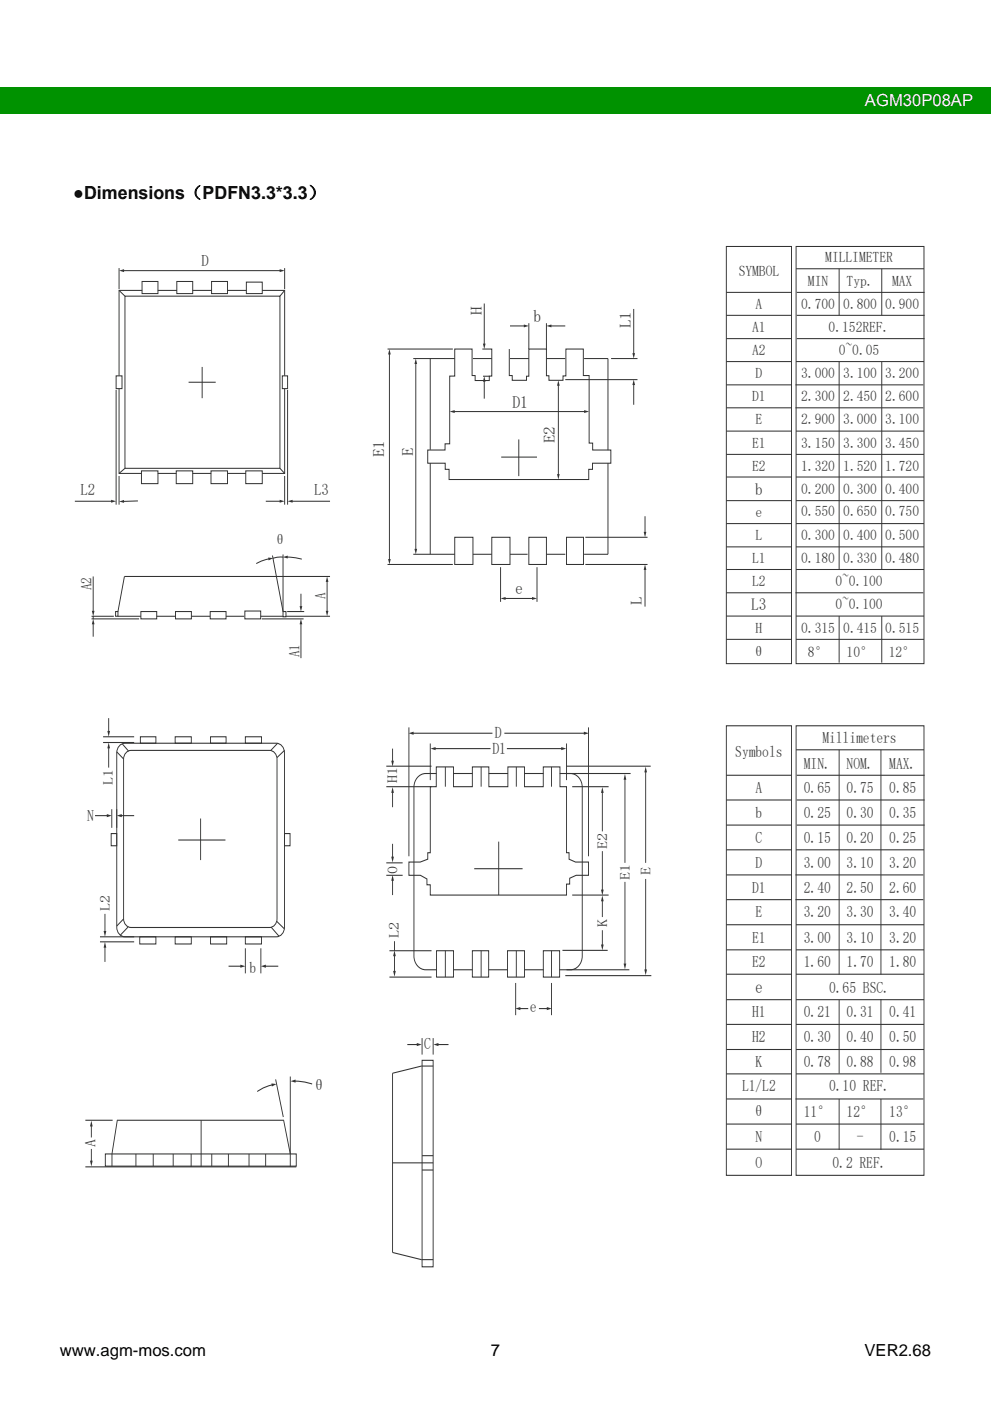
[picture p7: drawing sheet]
<svg xmlns="http://www.w3.org/2000/svg" width="210mm" height="297mm" viewBox="0 0 210 297" stroke-linecap="round" stroke-linejoin="round" font-family="sans-serif">
<g fill="#009200">
<path d="M0 18.6h1.4v5.6h-1.4z" fill-rule="evenodd"/>
<path d="M1.4 18.6h181.4v5.6h-181.4z" fill-rule="evenodd"/>
<path d="M182.8 18.6h23.4v5.6h-23.4z" fill-rule="evenodd"/>
<path d="M206.2 18.6h3.8v5.6h-3.8z" fill-rule="evenodd"/>
</g>
<g fill="none" stroke="#333" stroke-width=".21">
<path d="M26.1 57.4h33.4M30.1 59.7h3.4v2.5h-3.4zM37.5 59.7h3.4v2.5h-3.4zM44.9 59.7h3.3v2.5h-3.3zM52.2 59.8h3.4v2.4h-3.4zM154 52.3h13.8v88.4h-13.8zM168.8 52.3h27.1v88.4h-27.1zM168.8 57h27.1M177.9 57v9.9M186.9 57v9.9M25.2 61.6l1.3 1.2M26.5 62.8h32.8v36.5h-32.8z"/>
<path d="M30.1 61.6h-4.9v18.1M33.5 61.6h4M40.8 61.6h4.1M48.2 61.6h4.1M55.6 61.6h4.7v18.1M60.3 61.6l-1 1.2M154 62h13.8M154 66.9h13.8M154 71.8h13.8M154 76.7h13.8M168.8 76.7h27.1M168.9 62h27.1"/>
<path d="M168.9 66.9h27.1M168.9 71.8h27.1M177.9 76.7v44M186.9 76.7v44M25.2 82.4v18h4.8M26.5 99.3l-1.3 1.1M59.3 99.3l1 1.1M60.3 82.4v18h-4.7M154 81.6h13.8M154 86.5h13.8M154 91.4h13.8M154 96.3h13.8"/>
<path d="M168.6 81.6h27.1M168.6 86.5h27.1M168.8 91.4h27.1M168.8 96.3h27.1M33.4 100.4h4M40.8 100.4h4M48.2 100.4h3.9M154 101.1h13.8M154 106.1h13.8M154 111h13.8M154 115.9h13.8M168.8 101.1h27.1"/>
<path d="M168.8 106.1h27.1M168.8 111h27.1M168.8 115.9h27.1M154 120.7h13.8M154 125.7h13.8M154 130.6h13.8M154 135.6h13.8M168.6 125.7h27.1M168.8 120.7h27.1M168.8 130.6h27.1M168.8 135.6h27.1M177.9 130.6v9.9"/>
<path d="M186.9 130.6v9.9"/>
</g>
<g fill="#333">
<path d="M25.2 57.4l1.1-.3v.6z"/>
<path d="M59.3 57.1l1 .3-1 .3z"/>
</g>
<path d="M25.2 56.8v4.5M60.3 56.8v4.5M24.6 79.7h1.3v2.7h-1.3zM42.9 77.8v6.6M59.8 79.7h1.2v2.7h-1.2zM24.6 82.7v24.3M40 81h5.7M61 82.7v24.3M25.2 100.9v6.1M56.3 106.3h3.2M60.3 100.9v6.1" fill="none" stroke="#333" stroke-width=".21"/>
<path d="M59.3 106l1 .3-1 .3z" fill="#333"/>
<path d="M29.2 106.2l-3.1 .1" fill="none" stroke="#333" stroke-width=".21"/>
<path d="M25.2 106.3l1.1-.3v.6z" fill="#333"/>
<path d="M30 99.8h3.5v2.7h-3.5zM37.4 99.8h3.5v2.7h-3.5zM44.7 99.8h3.5v2.7h-3.5zM52.1 99.8h3.5v2.7h-3.5zM15.9 106.3h7.8" fill="none" stroke="#333" stroke-width=".21"/>
<path d="M23.6 106l1 .3-1 .3z" fill="#333"/>
<path d="M61.8 106.3h8.2" fill="none" stroke="#333" stroke-width=".21"/>
<path d="M61 106.3l1-.3v.6z" fill="#333"/>
<path d="M19.8 122.2v7.5" fill="none" stroke="#333" stroke-width=".21"/>
<path d="M19.5 129.5h.5l-.2 1.2z" fill="#333"/>
<path d="M19.8 132.2v2.8" fill="none" stroke="#333" stroke-width=".21"/>
<path d="M19.8 131.2l.2 1.2h-.5z" fill="#333"/>
<g fill="none" stroke="#333" stroke-width=".21">
<path d="M19.4 130.7h4.7M19.4 131.2h10.1M24.5 129.7h.5v1h-.5zM25 130.7h4.9M29.9 129.7h3.3v1.5h-3.3zM33.2 130.7h4M37.2 129.7h3.4v1.5h-3.4zM40.6 130.7h4M44.6 129.7h3.3v1.5h-3.3zM47.9 130.7h3.9M51.9 129.6h3.4v1.6h-3.4zM55.3 130.7h4.7"/>
<path d="M60 129.7h.6v1.1h-.6zM60.9 129.7h3.6M63.8 125.9v2.8"/>
</g>
<path d="M63.5 128.5h.6l-.3 1.2z" fill="#333"/>
<path d="M55.5 131.2h8.9M60.6 130.7h9.4M63.8 132.2v7.3" fill="none" stroke="#333" stroke-width=".21"/>
<path d="M63.8 131.2l.3 1.2h-.6z" fill="#333"/>
<path d="M69.3 123.2v6.5" fill="none" stroke="#333" stroke-width=".21"/>
<g fill="#333">
<path d="M69.3 122.2l.3 1.2h-.5z"/>
<path d="M69.1 129.5h.5l-.3 1.2z"/>
</g>
<path d="M57.1 118.5l-1.5 .4-1.3 .6M60 117.6v12.1l-2.2-11.9M70 122.2h-43.6l-1.4 7.5" fill="none" stroke="#333" stroke-width=".21"/>
<path d="M56.9 118.2l1 .1-1 .5z" fill="#333"/>
<path d="M60.8 118.1l1.7 .1 1.5 .4" fill="none" stroke="#333" stroke-width=".21"/>
<path d="M59.9 118.1l1.1-.3v.6z" fill="#333"/>
<path d="M82.6 74.9v43.8M60 118.1l-1.3 .1-.8 .2M19.8 130.6v.7" fill="none" stroke="#333" stroke-width=".21"/>
<g fill="#333">
<path d="M82.6 74l.2 1.2h-.5z"/>
<path d="M82.3 118.5h.5l-.2 1.2z"/>
</g>
<path d="M88.1 77v39.6" fill="none" stroke="#333" stroke-width=".21"/>
<g fill="#333">
<path d="M88.1 76l.3 1.2h-.5z"/>
<path d="M87.9 116.4h.5l-.3 1.1z"/>
</g>
<path d="M82.2 74h13.8M87.6 76h8.8M91.2 76v19.4M91.2 98.2v19.3M82.2 119.7h13.8M87.6 117.5h8.8M106.1 120.3v7.3M107 126.9h6M113.8 120.3v7.3" fill="none" stroke="#333" stroke-width=".21"/>
<g fill="#333">
<path d="M106.1 126.9l1.1-.3v.6z"/>
<path d="M112.8 126.6l1 .3-1 .3z"/>
</g>
<path d="M124.1 119.7h13.2M136.7 120.6v8" fill="none" stroke="#333" stroke-width=".21"/>
<path d="M136.7 119.7l.3 1.1h-.5z" fill="#333"/>
<path d="M136.7 109.4v3.6" fill="none" stroke="#333" stroke-width=".21"/>
<path d="M136.5 112.8h.5l-.3 1.1z" fill="#333"/>
<path d="M128.9 76v19.4M119.8 80.5h15.3M128.9 98.2v19.3h-5.1M134.3 81.4v4.4M96.4 113.9h3.9v5.8h-3.9zM100.3 117.5h4M104.3 113.9h3.8v5.8h-3.8zM108.1 117.5h3.7M112.1 113.9h3.7v5.8h-3.7zM115.8 117.5h4M120.1 113.9h3.6v5.8h-3.6zM124.1 113.9h13.2" fill="none" stroke="#333" stroke-width=".21"/>
<path d="M134.3 80.5l.3 1.1h-.5z" fill="#333"/>
<path d="M134.3 65.5v9.6" fill="none" stroke="#333" stroke-width=".21"/>
<path d="M134.1 74.9h.5l-.3 1.1z" fill="#333"/>
<path d="M108.1 69.1h3.1M112.1 68.5v5.5M115.8 68.5v5.5" fill="none" stroke="#333" stroke-width=".21"/>
<path d="M111 68.8l1.1 .3-1.1 .3z" fill="#333"/>
<path d="M116.7 69.1h3.1" fill="none" stroke="#333" stroke-width=".21"/>
<path d="M115.8 69.1l1.1-.3v.6z" fill="#333"/>
<path d="M102.7 64.4v8.7" fill="none" stroke="#333" stroke-width=".21"/>
<path d="M102.4 72.9h.5l-.2 1.1z" fill="#333"/>
<path d="M100.3 76h4M108.1 76h4M115.8 76h4M123.8 76h5.1M102.7 80.7v3.8" fill="none" stroke="#333" stroke-width=".21"/>
<path d="M102.7 79.8l.2 1.1h-.5z" fill="#333"/>
<path d="M118.4 81.6v19.1" fill="none" stroke="#333" stroke-width=".21"/>
<g fill="#333">
<path d="M118.4 80.6l.2 1.2h-.5z"/>
<path d="M118.1 100.5h.5l-.2 1.2z"/>
</g>
<path d="M96.2 87.3h27.8" fill="none" stroke="#333" stroke-width=".21"/>
<g fill="#333">
<path d="M95.3 87.3l1.1-.3v.6z"/>
<path d="M123.8 87l1.1 .3-1.1 .3z"/>
</g>
<path d="M102.3 74h2v5.7h-.6v1h-3v-1.1h-.6v-5.6h-3.7v5.7h-1.1v14.4h-1v1.3h-3.6v2.8h3.7v1.3h.8v2.2h29.6v-2.2h.8v-1.3h3.9v-2.8h-3.9v-1.5h-.7v-14.3h-1.2v-5.6h-3.7v5.7h-.6v.9h-3v-.9h-.6v-5.7h-3.7v5.8h-.5v.8h-3v-1h-.6v-5.6M102.4 79.8h1.3M129.5 76h5.6M106.2 96.9h7.6M110 93.2v7.7M21.9 156.2h6.5M21.9 157.4h6.5M23 152.3v2.9M37.8 178.1h10M42.5 173.5v8.9" fill="none" stroke="#333" stroke-width=".21"/>
<path d="M22.8 155h.5l-.3 1.2z" fill="#333"/>
<path d="M23 158.4v4.3" fill="none" stroke="#333" stroke-width=".21"/>
<path d="M23 157.4l.3 1.3h-.5z" fill="#333"/>
<path d="M20.1 172.9h2.7" fill="none" stroke="#333" stroke-width=".21"/>
<path d="M22.6 172.6l1.1 .3-1.1 .4z" fill="#333"/>
<path d="M23.7 171.6v3.9M24.8 171.6v3.9M25.6 172.9h2.8" fill="none" stroke="#333" stroke-width=".21"/>
<path d="M24.8 172.9l1-.3v.7z" fill="#333"/>
<path d="M22.3 193.8v3.8" fill="none" stroke="#333" stroke-width=".21"/>
<path d="M22 197.4h.5l-.2 1.2z" fill="#333"/>
<path d="M21.2 198.6h7.2M21.2 199.7h7.2M22.3 200.7v3.2" fill="none" stroke="#333" stroke-width=".21"/>
<path d="M22.3 199.7l.2 1.2h-.5z" fill="#333"/>
<path d="M48.5 204.9h2.6M52 201.1v5.3M55.3 201.1v5.3" fill="none" stroke="#333" stroke-width=".21"/>
<path d="M50.9 204.5l1.1 .4-1.1 .3z" fill="#333"/>
<path d="M56.2 204.9h2.8" fill="none" stroke="#333" stroke-width=".21"/>
<path d="M55.3 204.9l1.1-.4v.7z" fill="#333"/>
<g fill="none" stroke="#333" stroke-width=".21">
<path d="M24.8 159.4l1.4 1.5M25.3 158.2l.7-.5 .5-.1h32.1a1.9 1.9 0 0 1 1.7 2v37a1.9 1.9 0 0 1-1.7 2h-32.1a1.9 1.9 0 0 1-1.7-2v-37v-.5zM25.9 157.7l1.4 1.6M26.7 159.6l.7-.4 .4-.1h29.3a1.74 1.74 0 0 1 1.6 1.8v33.9a1.74 1.74 0 0 1-1.6 1.8h-29.3a1.74 1.74 0 0 1-1.6-1.8v-33.9l.1-.4zM29.8 156.2h3.2v1.4h-3.2zM37.1 156.2h3.5v1.4h-3.5zM44.6 156.2h3.3v1.4h-3.3zM52 156.2h3.4v1.4h-3.4zM58.9 157.6l-1.5 1.5M60.3 159.1l-1.6 1.5M23.6 176.7h1.2v2.6h-1.2zM60.3 176.7h1.2v2.6h-1.2z"/>
<path d="M26.2 194.8l-1.4 1.5M27.2 196.5l-1.7 1.8M29.6 198.6h3.4v1.5h-3.4zM37.1 198.6h3.5v1.5h-3.5zM44.6 198.6h3.5v1.5h-3.5zM52 198.6h3.4v1.5h-3.4zM57.5 196.6l1.6 1.9M58.7 195.3l1.5 1.6M57.8 230l-1.8 .6-1.5 .8"/>
</g>
<path d="M57.5 229.7l1.1 .1-1 .6z" fill="#333"/>
<path d="M62.5 229.2l1.9 .2 1.8 .4" fill="none" stroke="#333" stroke-width=".21"/>
<path d="M61.6 229.2l1-.3 .1 .6z" fill="#333"/>
<path d="M18.1 237.5h5.8M19.4 238.6v2.6M24.8 237.5h35.4" fill="none" stroke="#333" stroke-width=".21"/>
<path d="M19.4 237.6l.2 1.2h-.5z" fill="#333"/>
<path d="M19.4 243.6v2.7" fill="none" stroke="#333" stroke-width=".21"/>
<path d="M19.1 246.1h.5l-.2 1.2z" fill="#333"/>
<g fill="none" stroke="#333" stroke-width=".21">
<path d="M24.9 237.5l-1.2 7.2v2.5M42.6 237.5v9.9M58.4 228.9l1.7 7.9M60.1 237.5l1.4 7.2M61.5 228.2v19.2M86.3 221.5h2.2M89.5 224.8h2.3v43.8h-2.3zM89.5 220.1v3.5M91.8 220.1v3.5M91.8 226h-2.5l-6.1 1.5v38l6.1 1.6h2.5M18.1 247.4h44.7M22.3 244.7h40.5v2.5h-40.5z"/>
<path d="M28.8 244.7v2.5M32.5 244.7v2.5M36.7 244.7v2.5M40.5 244.7v2.7M44.9 244.7v2.5M48.4 244.7v2.7M52.8 244.7v2.5M56.3 244.7v2.5M83.2 246.5h8.6M89.5 245h2.3M89.5 248.1h2.3"/>
</g>
<path d="M88.3 221.1l1.1 .4-1.1 .3z" fill="#333"/>
<path d="M92.8 221.5h2.3" fill="none" stroke="#333" stroke-width=".21"/>
<path d="M91.9 221.5l1-.4v.7z" fill="#333"/>
<path d="M86.7 154.2v27.3M87.5 155.5h16.9M81.9 162.4h9.6M81.9 166.8h9.6" fill="none" stroke="#333" stroke-width=".21"/>
<path d="M86.6 155.5l1.1-.4v.7z" fill="#333"/>
<path d="M106.9 155.5h17.1" fill="none" stroke="#333" stroke-width=".21"/>
<path d="M123.8 155.1l1 .4-1 .3z" fill="#333"/>
<path d="M91.2 157.6v7.8M92.1 158.7h11.9" fill="none" stroke="#333" stroke-width=".21"/>
<path d="M91.3 158.7l1-.3v.7z" fill="#333"/>
<path d="M107.5 158.7h11.7" fill="none" stroke="#333" stroke-width=".21"/>
<path d="M119 158.4l1 .3-1 .4z" fill="#333"/>
<path d="M120.1 157.6v7.8M124.8 154.2v27.3M120.1 162.4h17.8M121.3 166.8h7.7M127.7 167.9v8.4" fill="none" stroke="#333" stroke-width=".21"/>
<path d="M127.7 166.9l.3 1.2h-.6z" fill="#333"/>
<path d="M127.7 180.5v8.3" fill="none" stroke="#333" stroke-width=".21"/>
<path d="M127.4 188.6h.6l-.3 1.3z" fill="#333"/>
<path d="M132.5 165.1v17.8M121.3 189.8h7.7" fill="none" stroke="#333" stroke-width=".21"/>
<path d="M132.5 164.1l.3 1.2h-.6z" fill="#333"/>
<path d="M132.5 187v17.5" fill="none" stroke="#333" stroke-width=".21"/>
<path d="M132.2 204.3h.6l-.3 1.2z" fill="#333"/>
<path d="M136.9 163.5v19.4" fill="none" stroke="#333" stroke-width=".21"/>
<path d="M136.9 162.5l.3 1.3h-.6z" fill="#333"/>
<path d="M136.9 186.4v19.4" fill="none" stroke="#333" stroke-width=".21"/>
<path d="M136.6 205.5h.6l-.3 1.3z" fill="#333"/>
<path d="M109.3 208.4v6.8M110.1 213.8h1.9M116.9 208.4v6.8M119.8 206.9h18.3" fill="none" stroke="#333" stroke-width=".21"/>
<path d="M109.3 213.8l1-.3v.7z" fill="#333"/>
<path d="M114.2 213.8h1.9" fill="none" stroke="#333" stroke-width=".21"/>
<path d="M115.9 213.5l1.1 .3-1.1 .4z" fill="#333"/>
<path d="M83.6 199.6v2M82.6 207.2h8.9M82.6 201.6h8.9M83.6 202.5v3.6" fill="none" stroke="#333" stroke-width=".21"/>
<g fill="#333">
<path d="M83.6 201.5l.3 1.2h-.6z"/>
<path d="M83.3 205.9h.6l-.3 1.2z"/>
</g>
<path d="M83.2 178.9v3" fill="none" stroke="#333" stroke-width=".21"/>
<path d="M82.9 181.6h.6l-.3 1.3z" fill="#333"/>
<path d="M81.9 182.9h3.5M81.9 185.6h3.5M83.2 186.5v3.3" fill="none" stroke="#333" stroke-width=".21"/>
<path d="M83.2 185.5l.3 1.2h-.6z" fill="#333"/>
<path d="M105.7 178.4v11.4M100.5 184.2h10.3M127.7 190.9v3.5" fill="none" stroke="#333" stroke-width=".21"/>
<path d="M127.7 189.9l.3 1.2h-.6z" fill="#333"/>
<path d="M127.7 197.2v3.3" fill="none" stroke="#333" stroke-width=".21"/>
<path d="M127.4 200.3h.6l-.3 1.2z" fill="#333"/>
<g fill="none" stroke="#333" stroke-width=".21">
<path d="M83.2 158.7v2.8M92.5 162.6h3.6v4.2h4v-4.2h3.5v4.2h4.1v-4.2h3.5v4.2h4v-4.2h3.5v4.2h1.4v14h.5v1.4l1.4 .6h2.8v2.8h-2.7l-1.3 .6v1.2h-.7v2.4h-28.9v-2.2h-.7v-1.2l-1.4-.8h-2.4v-2.8h2.4l1.6-.6v-1.4h.5v-14h1.3zM92.5 164h-2.3a2.7 2.7 0 0 0-2.5 2.9v35.8a2.77 2.77 0 0 0 2.5 2.9h2.4M94.4 162.6v4.2M96.1 164h4.1M102 162.6v4.2M103.6 164h4.1M109.5 162.6v4.2M111.1 164h4.1M116.9 162.6v4.2M118.7 164h2.2a2.7 2.7 0 0 1 2.5 2.9v35.8a2.77 2.77 0 0 1-2.5 2.9h-2.3M120.1 164h13.6"/>
<path d="M92.5 201.6h3.6v5.6h-3.6zM94.4 201.6v5.6M96.1 205.6h4.1M100.1 201.6h3.5v5.6h-3.5zM102 201.6v5.6M103.6 205.6h4M107.6 201.6h3.6v5.6h-3.6zM109.5 201.6v5.6M111.1 205.6h4.1M115.2 201.6h3.4v5.6h-3.4zM116.9 201.6v5.6"/>
</g>
<path d="M82.9 161.3h.6l-.3 1.2z" fill="#333"/>
<path d="M83.2 167.9v3.2" fill="none" stroke="#333" stroke-width=".21"/>
<path d="M83.2 166.9l.3 1.2h-.6z" fill="#333"/>
<g fill="none" stroke="#333" stroke-width=".21">
<path d="M154 153.9h13.8v95.3h-13.8zM168.8 153.9h27.1v95.3h-27.1zM168.8 159h27.1M177.9 159v47.6M186.7 159v47.6M154 164.4h13.8M154 169.6h13.8M154 174.9h13.8M168.9 164.4h27.1M168.9 169.6h27.1M168.9 174.9h27.1M154 180.2h13.8"/>
<path d="M154 185.5h13.8M154 190.7h13.8M154 196.1h13.8M168.6 185.5h27.1M168.6 190.7h27.1M168.8 180.2h27.1M168.8 196.1h27.1M119.2 201.5h9.6M120.1 205.6h13.3M154 201.4h13.8M154 206.6h13.8M154 211.9h13.8"/>
<path d="M154 217.2h13.8M168.8 201.4h27.1M168.8 206.6h27.1M168.8 211.9h27.1M168.8 217.2h27.1M177.9 212v15.6M186.7 211.9v15.6M154 222.5h13.8M154 227.7h13.8M154 233h13.8M154 238.3h13.8M168.6 233h27.1"/>
<path d="M168.8 222.5h27.1M168.8 227.7h27.1M168.8 238.3h27.1M177.9 233v10.8M186.7 233v10.8M154 243.6h13.8M168.8 243.6h27.1"/>
</g>
<text font-size="3.8" x="15.5" y="42.2">●Dimensions（PDFN3.3*3.3）</text>
<g font-size="3.8" fill="#333">
<text x="160.1" y="210.6">e</text>
<text x="65.9" y="231.6">θ</text>
<text x="159.3" y="237">θ</text>
</g>
<g font-size="3.6" fill="#333">
<text x="113.1" y="68.3">b</text>
<text x="108.6" y="86.4">D1</text>
<text x="109.2" y="125.9">e</text>
</g>
<text font-size="3.5" fill="#fff" x="183.4" y="22.4">AGM30P08AP</text>
<g font-size="3.5" fill="#333">
<text x="160.1" y="104.9">b</text>
<text x="57.7" y="115.8">θ</text>
<text x="159.3" y="129.4">L3</text>
<text x="159.3" y="139.4">θ</text>
</g>
<g font-size="3.5">
<text x="12.7" y="287.5">www.agm-mos.com</text>
<text x="104.1" y="287.5">7</text>
<text x="183.3" y="287.5">VER2.68</text>
</g>
<g font-size="3.4" fill="#333">
<text x="42.7" y="56.3">D</text>
<text x="17.1" y="104.9">L2</text>
<text x="66.6" y="104.9">L3</text>
<text x="104.4" y="159.9">D1</text>
<text x="104.9" y="156.5">D</text>
<text x="112.3" y="214.6">e</text>
</g>
<g font-size="3.3" fill="#333">
<text x="102.1" y="66.8" transform="rotate(-90 102.1 66.8)">H</text>
<text x="133.7" y="69.6" transform="rotate(-90 133.7 69.6)">L1</text>
<text x="117.6" y="94" transform="rotate(-90 117.6 94)">E2</text>
<text x="81.5" y="97" transform="rotate(-90 81.5 97)">E1</text>
<text x="87.6" y="96.7" transform="rotate(-90 87.6 96.7)">E</text>
<text x="136" y="128.3" transform="rotate(-90 136 128.3)">L</text>
<text x="155.9" y="160.5">Symbols</text>
<text x="174.3" y="157.5">Millimeters</text>
<text x="170.4" y="163">MIN.</text>
<text x="179.5" y="163">NOM.</text>
<text x="188.5" y="163">MAX.</text>
<text x="160.2" y="173.5">b</text>
<text x="160.2" y="168.1">A</text>
<text x="170.4" y="168.1">0.65</text>
<text x="170.4" y="173.5">0.25</text>
<text x="179.5" y="168.1">0.75</text>
<text x="179.5" y="173.5">0.30</text>
<text x="188.5" y="173.5">0.35</text>
<text x="188.5" y="168.1">0.85</text>
<text x="18.5" y="174.1">N</text>
<text x="160.2" y="178.7">C</text>
<text x="170.4" y="178.7">0.15</text>
<text x="179.5" y="178.7">0.20</text>
<text x="188.5" y="178.7">0.25</text>
<text x="160.2" y="183.9">D</text>
<text x="170.4" y="184">3.00</text>
<text x="179.5" y="183.9">3.10</text>
<text x="188.5" y="183.9">3.20</text>
<text x="159.4" y="189.3">D1</text>
<text x="170.4" y="189.3">2.40</text>
<text x="179.5" y="189.3">2.50</text>
<text x="188.5" y="189.3">2.60</text>
<text x="160.2" y="194.5">E</text>
<text x="170.4" y="194.5">3.20</text>
<text x="179.5" y="194.5">3.30</text>
<text x="188.5" y="194.5">3.40</text>
<text x="159.4" y="199.9">E1</text>
<text x="170.4" y="199.9">3.00</text>
<text x="179.5" y="199.9">3.10</text>
<text x="188.5" y="199.9">3.20</text>
<text x="52.9" y="206.3">b</text>
<text x="159.4" y="205.1">E2</text>
<text x="170.4" y="205.1">1.60</text>
<text x="179.5" y="205.1">1.70</text>
<text x="188.5" y="205.1">1.80</text>
<text x="159.4" y="215.6">H1</text>
<text x="170.4" y="215.6">0.21</text>
<text x="175.8" y="210.5">0.65 BSC.</text>
<text x="179.5" y="215.6">0.31</text>
<text x="188.5" y="215.6">0.41</text>
<text x="159.4" y="220.9">H2</text>
<text x="170.4" y="220.9">0.30</text>
<text x="179.5" y="220.9">0.40</text>
<text x="188.5" y="220.9">0.50</text>
<text x="89.9" y="222.5">C</text>
<text x="160.2" y="226.3">K</text>
<text x="170.4" y="226.3">0.78</text>
<text x="179.5" y="226.2">0.88</text>
<text x="188.5" y="226.2">0.98</text>
<text x="157.3" y="231.4">L1/L2</text>
<text x="175.8" y="231.4">0.10 REF.</text>
<text x="170.4" y="236.8">11°</text>
<text x="179.5" y="236.8">12°</text>
<text x="188.5" y="236.8">13°</text>
<text x="160.2" y="242.2">N</text>
<text x="172.6" y="242.2">0</text>
<text x="181.6" y="242.2">-</text>
<text x="188.5" y="242.2">0.15</text>
<text x="160.2" y="247.6">O</text>
<text x="176.5" y="247.6">0.2 REF.</text>
</g>
<g font-size="3.1" fill="#333">
<text x="156.6" y="58.4">SYMBOL</text>
<text x="174.9" y="55.6">MILLIMETER</text>
<text x="160.2" y="65.5">A</text>
<text x="169.8" y="65.5">0.700</text>
<text x="171.3" y="60.7">MIN</text>
<text x="178.8" y="65.5">0.800</text>
<text x="179.5" y="60.7">Typ.</text>
<text x="187.7" y="65.5">0.900</text>
<text x="189.1" y="60.7">MAX</text>
<text x="159.5" y="70.4">A1</text>
<text x="175.7" y="70.4">0.152REF.</text>
<text x="159.5" y="75.3">A2</text>
<text x="177.8" y="75.3">0~0.05</text>
<text x="160.2" y="80.2">D</text>
<text x="169.8" y="80.2">3.000</text>
<text x="178.8" y="80.2">3.100</text>
<text x="187.7" y="80.2">3.200</text>
<text x="159.5" y="85.1">D1</text>
<text x="160.2" y="90">E</text>
<text x="169.8" y="85.1">2.300</text>
<text x="169.8" y="90">2.900</text>
<text x="178.8" y="85.1">2.450</text>
<text x="178.8" y="90">3.000</text>
<text x="187.7" y="90">3.100</text>
<text x="187.7" y="85.1">2.600</text>
<text x="159.5" y="95">E1</text>
<text x="169.8" y="95">3.150</text>
<text x="178.8" y="95">3.300</text>
<text x="187.7" y="95">3.450</text>
<text x="159.5" y="99.8">E2</text>
<text x="169.8" y="99.8">1.320</text>
<text x="178.8" y="99.8">1.520</text>
<text x="187.7" y="99.8">1.720</text>
<text x="169.8" y="104.7">0.200</text>
<text x="178.8" y="104.7">0.300</text>
<text x="187.7" y="104.7">0.400</text>
<text x="160.2" y="109.5">e</text>
<text x="169.8" y="109.5">0.550</text>
<text x="178.8" y="109.5">0.650</text>
<text x="187.7" y="109.5">0.750</text>
<text x="159.5" y="119.4">L1</text>
<text x="160.2" y="114.4">L</text>
<text x="169.8" y="114.4">0.300</text>
<text x="169.8" y="119.4">0.180</text>
<text x="178.8" y="114.4">0.400</text>
<text x="178.8" y="119.4">0.330</text>
<text x="187.7" y="114.4">0.500</text>
<text x="187.7" y="119.4">0.480</text>
<text x="19.4" y="125.2" transform="rotate(-90 19.4 125.2)">A2</text>
<text x="159.5" y="124.2">L2</text>
<text x="177.1" y="124.2">0~0.100</text>
<text x="69" y="126.9" transform="rotate(-90 69 126.9)">A</text>
<text x="177.1" y="129.2">0~0.100</text>
<text x="160.2" y="134.2">H</text>
<text x="169.8" y="134.2">0.315</text>
<text x="178.8" y="134.2">0.415</text>
<text x="187.7" y="134.2">0.515</text>
<text x="63.5" y="139.4" transform="rotate(-90 63.5 139.4)">A1</text>
<text x="171.3" y="139.3">8°</text>
<text x="179.5" y="139.3">10°</text>
<text x="188.4" y="139.3">12°</text>
<text x="20.2" y="243.1" transform="rotate(-90 20.2 243.1)">A</text>
</g>
<g font-size="2.9" fill="#333">
<text x="23.9" y="166.4" transform="rotate(-90 23.9 166.4)">L1</text>
<text x="84.2" y="166.1" transform="rotate(-90 84.2 166.1)">H1</text>
<text x="84.2" y="185.2" transform="rotate(-90 84.2 185.2)">0</text>
<text x="128.7" y="180.1" transform="rotate(-90 128.7 180.1)">E2</text>
<text x="137.9" y="185.6" transform="rotate(-90 137.9 185.6)">E</text>
<text x="133.5" y="186.5" transform="rotate(-90 133.5 186.5)">E1</text>
<text x="23.3" y="193.2" transform="rotate(-90 23.3 193.2)">L2</text>
<text x="128.7" y="196.6" transform="rotate(-90 128.7 196.6)">K</text>
<text x="84.6" y="198.9" transform="rotate(-90 84.6 198.9)">L2</text>
</g>
</svg>
